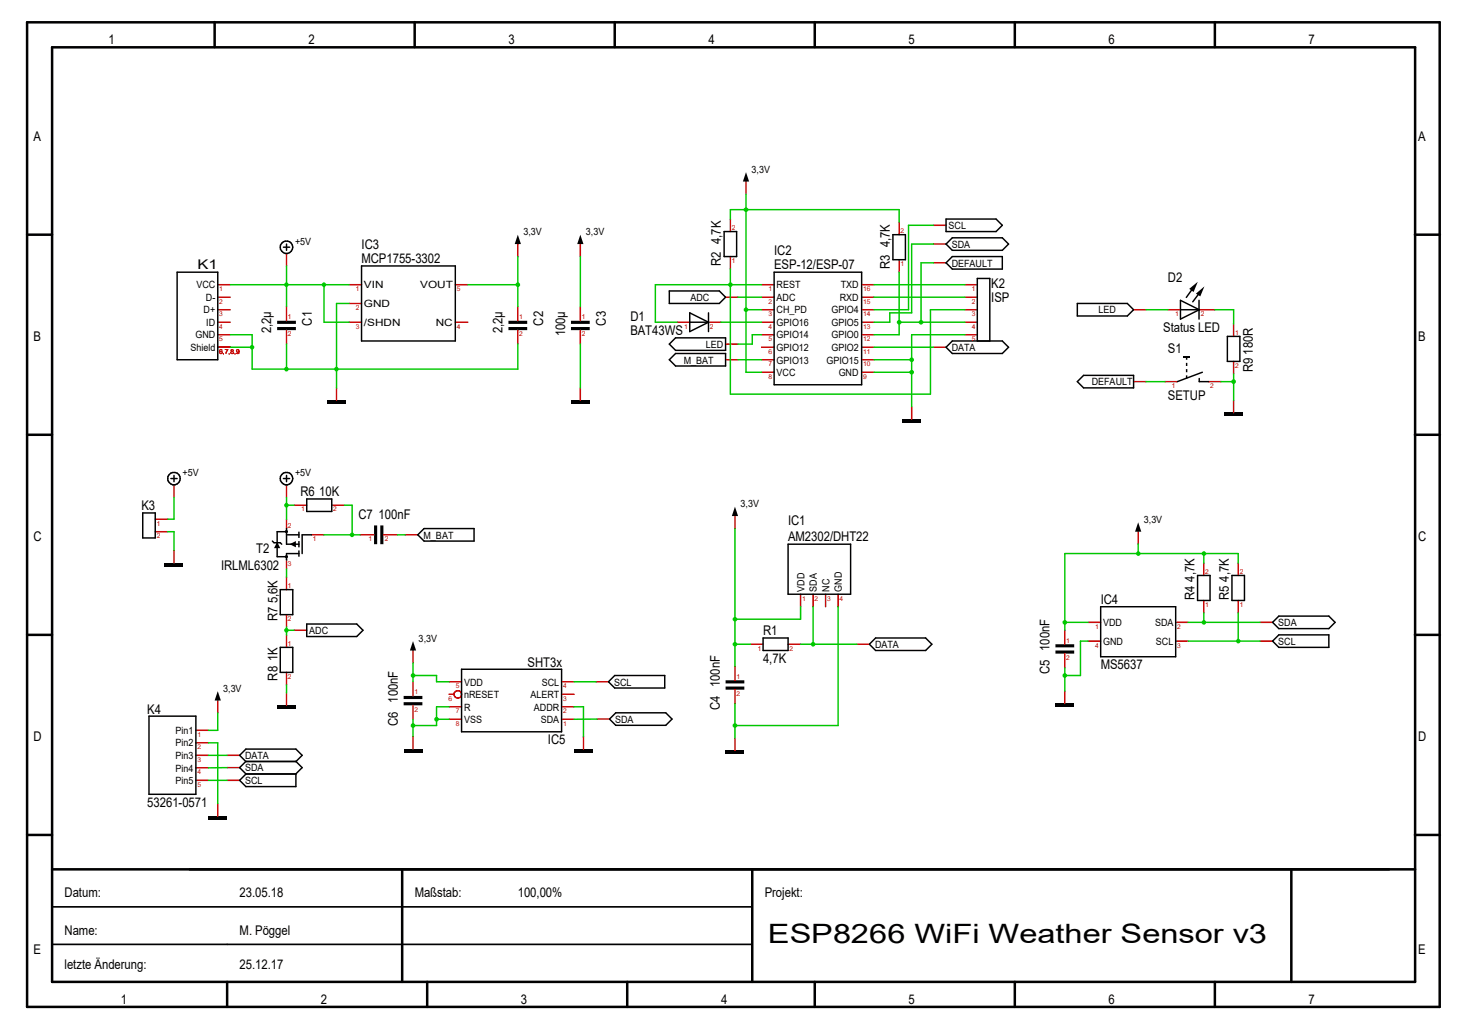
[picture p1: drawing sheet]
<svg xmlns="http://www.w3.org/2000/svg" width="297mm" height="210mm" viewBox="0 0 297 210" stroke-linecap="round" stroke-linejoin="round" font-family="sans-serif">
<path d="M262.3 176.6v22.8" fill="none" stroke="#000001" stroke-width=".51"/>
<path d="M46.1 155.9h2.6M46.1 158.5h2.6M46.1 153.4h2.6" fill="none" stroke="#c80000" stroke-width=".3"/>
<path d="M48.7 158.5l1.3-1.3h10.1v2.6h-10.1zM50 154.6h10.1l1.3 1.3-1.3 1.3h-10.1l-1.3-1.3zM50 152.1h10.1l1.3 1.3-1.3 1.3h-10.1l-1.3-1.3z" fill="none" stroke="#000001" stroke-width=".3"/>
<path d="M42.3 165.8h3.8v.6h-3.8z" fill-rule="evenodd" fill="#000001"/>
<path d="M44.2 142.3v2.5M44.2 163.2v2.6" fill="none" stroke="#c80000" stroke-width=".3"/>
<g fill="#000001">
<path d="M44.2 140.4l.7 1.9h-1.3z"/>
<path d="M116.6 152.1h3.8v.7h-3.8z" fill-rule="evenodd"/>
</g>
<g fill="none" stroke="#c80000" stroke-width=".3">
<path d="M237.3 62.9h2.5M243.6 62.9h3.2M250.6 65.8v2.5M250.6 73.4v2.5M91.2 138.5h2.6M114.1 138.5h2.5M221.1 130.2h2.5M221.1 126.4h2.5M238.8 130.2h2.6M238.8 126.4h2.6M39.8 158.5h2.5M39.8 156h2.5"/>
<path d="M39.8 153.4h2.5M39.8 150.9h2.5M39.8 148.3h2.5M91.2 141h1M91.2 143.6h2.6M91.2 146.1h2.6M114.1 141h2.5M114.1 143.6h2.5M114.1 146.1h2.5M118.5 149.6v2.5"/>
<circle cx="93" cy="141" r=".76"/>
</g>
<path d="M249.3 68.3h2.6v5.1h-2.6zM93.8 135.9h20.3v12.7h-20.3zM223.6 123.2h15.2v10.2h-15.2zM30.3 145.5h9.5v15.8h-9.5z" fill="none" stroke="#000001" stroke-width=".3"/>
<path d="M241.6 58.7l1.7-1.5-.8 2.1z" fill="#000001"/>
<path d="M242.5 58.3l-1.5 2.1M239.8 61l3.8 1.9-3.8 1.9zM243.6 61v3.8" fill="none" stroke="#000001" stroke-width=".3"/>
<path d="M243 59.6l1.7-1.4-.9 2z" fill="#000001"/>
<path d="M243.9 59.2l-1.6 2.1M137.2 68.6h10.2v2.6h-10.2l-1.2-1.3zM218.9 61.6h10.1l1.3 1.3-1.3 1.3h-10.1zM239.8 62.9h3.8M58.2 110.5h2.5" fill="none" stroke="#000001" stroke-width=".3"/>
<path d="M147.4 69.9h2.5M230.3 62.9h2.5M58.2 105.5v1.9M58.2 113.6v2M63.3 108.6h2.5" fill="none" stroke="#c80000" stroke-width=".3"/>
<path d="M60.6 108h.3v1.3h-.3zM60.6 109.9h.3v1.3h-.3zM60.6 111.8h.3v1.3h-.3z" fill-rule="evenodd" fill="#000001"/>
<path d="M58.2 108.6h2.5M58.2 107.4v3.1M60.7 112.4h-2.5v1.3M63.3 108.6h-1.9v3.8" fill="none" stroke="#000001" stroke-width=".3"/>
<path d="M58.8 110.5l1.3-.6v1.3z" fill="#000001"/>
<path d="M56.3 113.1h1.9M56.3 108h1.9" fill="none" stroke="#000001" stroke-width=".3"/>
<g fill="#000001">
<path d="M56.3 110.1l.6 1.2h-1.2z"/>
<circle cx="58.2" cy="108" r=".33"/>
<circle cx="58.2" cy="113.1" r=".33"/>
</g>
<g fill="none" stroke="#000001" stroke-width=".3">
<path d="M136 59.1h10.1l1.3 1.3-1.3 1.2h-10.1zM137.2 71.8h10.2v2.5h-10.2l-1.2-1.2zM57.6 97.2h1.2M58.2 96.6v1.2M55.3 109.9l.4 .3h1.2l.3 .3M56.3 108v5.1M84.9 108.6l1.2-1.2h10.2v2.5h-10.2zM62.3 126.7h10.2l1.2 1.3-1.2 1.3h-10.2z"/>
<circle cx="58.2" cy="97.2" r="1.27"/>
</g>
<path d="M147.4 73.1h2.5M147.4 60.4h2.5M58.2 98.5v2.5M82.3 108.6h2.6M59.8 128h2.5" fill="none" stroke="#c80000" stroke-width=".3"/>
<path d="M56.3 143.3h3.8v.6h-3.8z" fill-rule="evenodd" fill="#000001"/>
<path d="M58.2 140.7v2.6" fill="none" stroke="#c80000" stroke-width=".3"/>
<path d="M77.3 106.7h.6v3.8h-.6zM76 106.7h.6v3.8h-.6z" fill-rule="evenodd" fill="#000001"/>
<path d="M58.2 117.2v2.6M59.8 102.6h2.5M67.4 102.6h2.5M73.1 108.6h2.9M77.9 108.6h2.8M58.2 124.8v2.6M58.2 128.9v2.6M58.2 136.6v2.5" fill="none" stroke="#c80000" stroke-width=".3"/>
<path d="M56.9 119.8h2.6v5h-2.6zM62.3 101.3h5.1v2.6h-5.1zM56.9 131.5h2.6v5.1h-2.6z" fill="none" stroke="#000001" stroke-width=".3"/>
<path d="M82 152.1h3.8v.7h-3.8z" fill-rule="evenodd" fill="#000001"/>
<path d="M83.9 149.6v2.5" fill="none" stroke="#c80000" stroke-width=".3"/>
<path d="M82 142.6h3.8v.7h-3.8zM82 141.4h3.8v.6h-3.8z" fill-rule="evenodd" fill="#000001"/>
<path d="M83.9 132.1v2.6M83.9 138.5v2.9M83.9 143.3v2.8" fill="none" stroke="#c80000" stroke-width=".3"/>
<path d="M83.9 130.2l.6 1.9h-1.2z" fill="#000001"/>
<path d="M117.9 49.6v2.5M121.1 138.5h2.5M121.3 146h2.5" fill="none" stroke="#c80000" stroke-width=".3"/>
<path d="M123.6 138.5l1.3-1.3h10.1v2.5h-10.1zM123.8 146l1.3-1.2h10.2l1.2 1.2-1.2 1.3h-10.2z" fill="none" stroke="#000001" stroke-width=".3"/>
<g fill="#000001">
<path d="M117.9 47.7l.6 1.9h-1.2z"/>
<path d="M116 81.3h3.8v.7h-3.8z" fill-rule="evenodd"/>
</g>
<path d="M117.9 78.8v2.5" fill="none" stroke="#c80000" stroke-width=".3"/>
<path d="M116 66.4h3.8v.7h-3.8zM116 65.2h3.8v.6h-3.8z" fill-rule="evenodd" fill="#000001"/>
<path d="M117.9 62.3v2.9M117.9 67.1v2.8M230.3 77.5h2.5" fill="none" stroke="#c80000" stroke-width=".3"/>
<path d="M218.9 77.5l1.2-1.3h10.2v2.6h-10.2z" fill="none" stroke="#000001" stroke-width=".3"/>
<path d="M248.7 83.9h3.8v.6h-3.8z" fill-rule="evenodd" fill="#000001"/>
<path d="M236.6 77.5h2.6M245.5 77.5h2.6M250.6 81.3v2.6" fill="none" stroke="#c80000" stroke-width=".3"/>
<path d="M243.6 76.9v.6h1.9M244.3 75.6l-5.1 1.9" fill="none" stroke="#000001" stroke-width=".3"/>
<g fill="#000001">
<path d="M240.5 72.3h1.2v.3h-1.2z" fill-rule="evenodd"/>
<path d="M240.9 72.4h.3v.7h-.3zM240.9 73.7h.3v.6h-.3zM240.9 75h.3v.6h-.3zM240.9 76.2h.3v.7h-.3z" fill-rule="evenodd"/>
</g>
<path d="M189.7 53.4h2.5M189.7 45.8h2.5M189.7 49.6h2.5M137.6 65.4h2.5M143.9 65.4h2.6M231.2 108v2.5M244.6 114.3v2.6M251.5 114.3v2.6M244.6 122v2.5M251.5 122v2.5M256 130.2h2.5M256 126.4h2.5" fill="none" stroke="#c80000" stroke-width=".3"/>
<path d="M192.2 44.5h10.2l1.2 1.3-1.2 1.2h-10.2zM193.5 52.1h10.1v2.6h-10.1l-1.3-1.3zM193.5 48.3h10.1l1.3 1.3-1.3 1.2h-10.1l-1.3-1.2zM140.1 63.5l3.8 1.9-3.8 2zM140.1 65.4h3.8M143.9 63.5v3.9M243.3 116.9h2.5v5.1h-2.5zM250.3 116.9h2.5v5.1h-2.5zM259.8 128.9h10.2v2.6h-10.2l-1.3-1.3zM259.8 125.1h10.2l1.2 1.3-1.2 1.3h-10.2l-1.3-1.3z" fill="none" stroke="#000001" stroke-width=".3"/>
<g fill="#000001">
<path d="M231.2 106.1l.7 1.9h-1.3z"/>
<path d="M214.4 142.9h3.8v.7h-3.8z" fill-rule="evenodd"/>
</g>
<path d="M216.3 140.4v2.5" fill="none" stroke="#c80000" stroke-width=".3"/>
<path d="M214.4 132.1h3.8v.7h-3.8zM214.4 130.9h3.8v.6h-3.8z" fill-rule="evenodd" fill="#000001"/>
<path d="M58.2 51.5v2.5M35.3 98.5v2.5M31.5 108h2.6M31.5 105.5h2.6M216.3 128v2.9M216.3 132.8v2.8" fill="none" stroke="#c80000" stroke-width=".3"/>
<g fill="none" stroke="#000001" stroke-width=".3">
<path d="M57.6 50.2h1.2M58.2 49.6v1.2M34.7 97.2h1.3M35.3 96.6v1.2M29 104.2h2.5v5.1h-2.5z"/>
<circle cx="58.2" cy="50.2" r="1.27"/>
<circle cx="35.3" cy="97.2" r="1.27"/>
</g>
<path d="M33.4 114.3h3.9v.7h-3.9z" fill-rule="evenodd" fill="#000001"/>
<path d="M189.7 70.5h2.5M35.3 111.8v2.5" fill="none" stroke="#c80000" stroke-width=".3"/>
<path d="M192.2 70.5l1.3-1.2h10.1l1.3 1.2-1.3 1.3h-10.1z" fill="none" stroke="#000001" stroke-width=".3"/>
<path d="M183.3 85.1h3.8v.7h-3.8z" fill-rule="evenodd" fill="#000001"/>
<path d="M151.6 36.9v2.5M148.4 44.5v2.5M148.4 52.1v2.6M182.7 45.1v2.6M182.7 52.7v2.6M196 57.8h2.5M196 68h2.5M196 65.4h2.5M196 62.9h2.5M196 60.4h2.5M185.2 82.6v2.5" fill="none" stroke="#c80000" stroke-width=".3"/>
<path d="M147.1 47h2.5v5.1h-2.5zM181.4 47.7h2.5v5h-2.5zM198.5 56.6h2.6v12.7h-2.6z" fill="none" stroke="#000001" stroke-width=".3"/>
<path d="M151.6 35l.6 1.9h-1.3z" fill="#000001"/>
<path d="M152.5 130.9h2.5M160.1 130.9h2.5M174.1 130.9h2.5" fill="none" stroke="#c80000" stroke-width=".3"/>
<path d="M155 129.6h5.1v2.5h-5.1zM176.6 130.9l1.3-1.3h10.1l1.3 1.3-1.3 1.2h-10.1z" fill="none" stroke="#000001" stroke-width=".3"/>
<path d="M147.4 152.4h3.8v.7h-3.8z" fill-rule="evenodd" fill="#000001"/>
<path d="M149.3 104.8v2.6M149.3 149.9v2.5" fill="none" stroke="#c80000" stroke-width=".3"/>
<path d="M149.3 102.9l.6 1.9h-1.2z" fill="#000001"/>
<path d="M105.2 49.6v2.5" fill="none" stroke="#c80000" stroke-width=".3"/>
<g fill="#000001">
<path d="M105.2 47.7l.6 1.9h-1.2z"/>
<path d="M66.5 81.3h3.8v.7h-3.8z" fill-rule="evenodd"/>
</g>
<path d="M68.4 78.8v2.5" fill="none" stroke="#c80000" stroke-width=".3"/>
<path d="M147.4 139.4h3.8v.7h-3.8zM147.4 138.2h3.8v.6h-3.8z" fill-rule="evenodd" fill="#000001"/>
<path d="M149.3 135.3v2.9M149.3 140.1v2.8" fill="none" stroke="#c80000" stroke-width=".3"/>
<path d="M103.3 66.4h3.8v.7h-3.8zM103.3 65.2h3.8v.6h-3.8z" fill-rule="evenodd" fill="#000001"/>
<path d="M105.2 62.3v2.9M105.2 67.1v2.8" fill="none" stroke="#c80000" stroke-width=".3"/>
<path d="M56.3 66.4h3.8v.7h-3.8zM56.3 65.2h3.8v.6h-3.8z" fill-rule="evenodd" fill="#000001"/>
<g fill="none" stroke="#c80000" stroke-width=".3">
<path d="M44.2 57.8h2.6M70.9 57.8h2.5M92.5 57.8h2.5M154.7 57.8h2.6M175 57.8h2.6M44.2 70.5h2.6M44.2 68h2.6M44.2 65.4h2.6M44.2 62.9h2.6M44.2 60.4h2.6M58.2 62.3v2.9M58.2 67.1v2.8"/>
<path d="M70.9 65.4h2.5M70.9 61.6h2.5M92.5 65.4h2.5M154.7 70.5h2.6M154.7 68h2.6M154.7 65.4h2.6M154.7 62.9h2.6M154.7 60.4h2.6M154.7 73.1h2.6M154.7 75.6h2.6M175 70.5h2.6M175 68h2.6"/>
<path d="M175 65.4h2.6M175 62.9h2.6M175 60.4h2.6M175 73.1h2.6M175 75.6h2.6M162.6 120.7v2.5M165.2 120.7v2.5M167.7 120.7v2.5M170.3 120.7v2.5"/>
</g>
<path d="M36 55.3h8.2v17.8h-8.2zM73.4 54h19.1v15.3h-19.1zM157.3 55.3h17.7v22.8h-17.7zM160.1 110.5h12.7v10.2h-12.7z" fill="none" stroke="#000001" stroke-width=".3"/>
<g fill="none" stroke="#000001" stroke-width=".51">
<path d="M5.5 4.5h287v200h-287zM10.6 9.6h276.9v189.8h-276.9zM43.6 4.5v5.1M84.2 4.5v5.1M124.9 4.5v5.1M165.5 4.5v5.1M206.2 4.5v5.1M246.8 4.5v5.1M5.5 47.7h5.1M287.4 47.7h5.1M5.5 88.3h5.1M287.4 88.3h5.1"/>
<path d="M5.5 128.9h5.1M287.4 128.9h5.1M5.5 169.6h5.1M10.6 176.6h276.9M81.7 176.6v22.8M152.8 176.6v22.8M287.4 169.6h5.1M46.1 199.4v5.1M86.8 199.4v5.1M127.4 199.4v5.1M165.5 199.4v5.1M206.2 199.4v5.1"/>
<path d="M246.8 199.4v5.1"/>
</g>
<path d="M10.6 184.2h142.2M10.6 191.8h142.2" fill="none" stroke="#000001" stroke-width=".34"/>
<path d="M149.9 73.1h4.8M149.9 60.4h4.8M154.7 68h-1.9v1.9h-2.9M232.8 62.9h4.5M246.8 62.9h3.8v2.9M58.2 115.6v1.6M80.7 108.6h1.6" fill="none" stroke="#00c800" stroke-width=".3"/>
<circle cx="58.2" cy="128" r=".47" fill="#00c800"/>
<path d="M58.2 127.4v1.5M58.2 128h1.6" fill="none" stroke="#00c800" stroke-width=".3"/>
<circle cx="71.5" cy="108.6" r=".47" fill="#00c800"/>
<path d="M232.8 77.5h3.8M65.8 108.6h7.3M69.9 102.6h1.6v6" fill="none" stroke="#00c800" stroke-width=".3"/>
<circle cx="187.1" cy="65.4" r=".48" fill="#00c800"/>
<path d="M182.7 55.3v12.7h-5.1M182.7 65.4h13.3" fill="none" stroke="#00c800" stroke-width=".3"/>
<circle cx="182.7" cy="65.4" r=".48" fill="#00c800"/>
<path d="M189.7 53.4h-2.6v12M146.5 65.4h8.2M46.1 155.9l-3.8 .1M121.3 146l-4.7 .1" fill="none" stroke="#00c800" stroke-width=".3"/>
<circle cx="244.6" cy="126.4" r=".47" fill="#00c800"/>
<path d="M189.7 49.6h-4.5v13.9h-4.4v1.9h-3.2M241.4 126.4h14.6M244.6 124.5v1.9M42.3 153.4h3.8" fill="none" stroke="#00c800" stroke-width=".3"/>
<circle cx="165.2" cy="130.9" r=".48" fill="#00c800"/>
<path d="M177.6 70.5h12.1M116.6 138.5h4.5M162.6 130.9h11.5M165.2 123.2v7.7M42.3 158.5h3.8" fill="none" stroke="#00c800" stroke-width=".3"/>
<circle cx="251.6" cy="130.2" r=".47" fill="#00c800"/>
<path d="M189.7 45.8h-5.1v17.1h-7M241.4 130.2h14.6M251.5 124.5v5.7" fill="none" stroke="#00c800" stroke-width=".3"/>
<circle cx="58.2" cy="102.6" r=".47" fill="#00c800"/>
<path d="M58.2 57.8h12.7M65.8 57.8v7.6h5.1M58.2 101v4.5M58.2 102.6h1.6" fill="none" stroke="#00c800" stroke-width=".3"/>
<circle cx="65.8" cy="57.8" r=".47" fill="#00c800"/>
<path d="M46.8 57.8h11.4v4.5" fill="none" stroke="#00c800" stroke-width=".3"/>
<circle cx="58.2" cy="57.8" r=".47" fill="#00c800"/>
<path d="M58.2 54v3.8M148.4 57.8h-15.3v7.6h4.5M177.6 57.8h18.4M177.6 60.4h18.4M196 62.9h-7v17.2h-40.6M35.3 101v4.5h-1.2" fill="none" stroke="#00c800" stroke-width=".3"/>
<circle cx="148.4" cy="57.8" r=".48" fill="#00c800"/>
<path d="M148.4 54.7v25.4M148.4 57.8h6.3M88.7 137.2v1.3h2.5M44.2 144.8v3.5h-1.9" fill="none" stroke="#00c800" stroke-width=".3"/>
<circle cx="83.9" cy="137.2" r=".48" fill="#00c800"/>
<path d="M83.9 134.7v2.5h4.8" fill="none" stroke="#00c800" stroke-width=".3"/>
<circle cx="216.3" cy="126.4" r=".48" fill="#00c800"/>
<path d="M117.9 52.1v10.2M83.9 137.2v1.3M221.1 126.4h-4.8v1.6" fill="none" stroke="#00c800" stroke-width=".3"/>
<circle cx="231.2" cy="112.4" r=".47" fill="#00c800"/>
<path d="M231.2 112.4h-14.9v14" fill="none" stroke="#00c800" stroke-width=".3"/>
<circle cx="244.6" cy="112.4" r=".47" fill="#00c800"/>
<path d="M148.4 42.6v1.9M151.6 42.6h31.1v2.5M231.2 110.5v1.9h20.3v1.9M244.6 112.4v1.9" fill="none" stroke="#00c800" stroke-width=".3"/>
<circle cx="151.6" cy="42.6" r=".48" fill="#00c800"/>
<path d="M151.6 39.4v3.2h-3.2" fill="none" stroke="#00c800" stroke-width=".3"/>
<circle cx="151.6" cy="62.9" r=".48" fill="#00c800"/>
<path d="M151.6 42.6v33h3.1M151.6 62.9h3.1" fill="none" stroke="#00c800" stroke-width=".3"/>
<circle cx="149.3" cy="130.9" r=".48" fill="#00c800"/>
<path d="M149.3 125.8v5.1h3.2" fill="none" stroke="#00c800" stroke-width=".3"/>
<circle cx="149.3" cy="125.8" r=".48" fill="#00c800"/>
<path d="M149.3 107.4v18.4h13.3v-2.6M149.3 130.9v4.4" fill="none" stroke="#00c800" stroke-width=".3"/>
<circle cx="105.2" cy="57.8" r=".48" fill="#00c800"/>
<path d="M95 57.8h10.2M105.2 52.1v10.2M42.3 150.9h1.9v12.3M116.6 143.6h1.9v6" fill="none" stroke="#00c800" stroke-width=".3"/>
<circle cx="88.7" cy="146.1" r=".48" fill="#00c800"/>
<path d="M88.7 146.1h2.5M91.2 143.6h-2.5v3.8" fill="none" stroke="#00c800" stroke-width=".3"/>
<circle cx="83.9" cy="147.4" r=".48" fill="#00c800"/>
<path d="M219.5 130.2v7h-3.2M88.7 147.4h-4.8v2.2" fill="none" stroke="#00c800" stroke-width=".3"/>
<circle cx="216.3" cy="137.2" r=".48" fill="#00c800"/>
<path d="M219.5 130.2h1.6" fill="none" stroke="#00c800" stroke-width=".3"/>
<circle cx="250.6" cy="77.5" r=".48" fill="#00c800"/>
<path d="M117.9 69.9v8.9M248.1 77.5h2.5M250.6 75.9v5.4M58.2 139.1v1.6M216.3 135.6v4.8M83.9 146.1v1.3" fill="none" stroke="#00c800" stroke-width=".3"/>
<circle cx="185.2" cy="73.1" r=".48" fill="#00c800"/>
<path d="M177.6 73.1h7.6v2.5M34.1 108h1.2v3.8" fill="none" stroke="#00c800" stroke-width=".3"/>
<circle cx="185.2" cy="75.6" r=".48" fill="#00c800"/>
<path d="M177.6 75.6h7.6v7M196 68h-10.8v5.1" fill="none" stroke="#00c800" stroke-width=".3"/>
<circle cx="149.3" cy="147.4" r=".48" fill="#00c800"/>
<path d="M68.4 75v3.8M105.2 69.9v5.1M170.3 123.2v24.2h-21M149.3 142.9v7" fill="none" stroke="#00c800" stroke-width=".3"/>
<circle cx="68.3" cy="75" r=".47" fill="#00c800"/>
<path d="M68.4 75h36.8" fill="none" stroke="#00c800" stroke-width=".3"/>
<circle cx="51.2" cy="70.5" r=".47" fill="#00c800"/>
<path d="M46.8 70.5h4.4v4.5" fill="none" stroke="#00c800" stroke-width=".3"/>
<circle cx="58.2" cy="75" r=".47" fill="#00c800"/>
<path d="M46.8 68h4.4v2.5M58.2 69.9v5.1M70.9 61.6h-2.5v13.4h-17.2" fill="none" stroke="#00c800" stroke-width=".3"/>
<text font-size="5.4" fill="#000001" x="156" y="191.5">ESP8266 WiFi Weather Sensor v3</text>
<g font-size="2.7" fill="#000001">
<text x="22" y="8.9">1</text>
<text x="62.7" y="8.9">2</text>
<text x="103.3" y="8.9">3</text>
<text x="143.9" y="8.9">4</text>
<text x="184.6" y="8.9">5</text>
<text x="225.2" y="8.9">6</text>
<text x="265.9" y="8.9">7</text>
<text x="6.8" y="28.6">A</text>
<text x="288.1" y="28.6">A</text>
<text x="73.4" y="53.4">MCP1755-3302</text>
<text x="73.4" y="50.5">IC3</text>
<text x="146.5" y="49.6" transform="rotate(-90 146.5 49.6)">4,7K</text>
<text x="157.3" y="51.8">IC2</text>
<text x="180.8" y="50.2" transform="rotate(-90 180.8 50.2)">4,7K</text>
<text x="40.1" y="54.7">K1</text>
<text x="146.5" y="54" transform="rotate(-90 146.5 54)">R2</text>
<text x="157.3" y="54.7">ESP-12/ESP-07</text>
<text x="180.8" y="54.7" transform="rotate(-90 180.8 54.7)">R3</text>
<text x="201.4" y="58.5">K2</text>
<text x="237.3" y="57.2">D2</text>
<text x="128.1" y="65.2">D1</text>
<text x="201.4" y="61.3">ISP</text>
<text x="6.8" y="69.3">B</text>
<text x="55.1" y="67.7" transform="rotate(-90 55.1 67.7)">2,2µ</text>
<text x="63.4" y="66.1" transform="rotate(-90 63.4 66.1)">C1</text>
<text x="102.1" y="67.7" transform="rotate(-90 102.1 67.7)">2,2µ</text>
<text x="110.4" y="66.1" transform="rotate(-90 110.4 66.1)">C2</text>
<text x="114.8" y="68.3" transform="rotate(-90 114.8 68.3)">100µ</text>
<text x="123.1" y="66.1" transform="rotate(-90 123.1 66.1)">C3</text>
<text x="128.1" y="68">BAT43WS</text>
<text x="236.3" y="67.4">Status LED</text>
<text x="237.3" y="71.8">S1</text>
<text x="288.1" y="69.3">B</text>
<text x="254.5" y="75.7" transform="rotate(-90 254.5 75.7)">R9</text>
<text x="254.5" y="72" transform="rotate(-90 254.5 72)">180R</text>
<text x="237.3" y="81.3">SETUP</text>
<text x="61" y="100.7">R6</text>
<text x="64.9" y="100.7">10K</text>
<text x="28.7" y="103.5">K3</text>
<text x="72.8" y="105.5">C7</text>
<text x="76.9" y="105.5">100nF</text>
<text x="160.1" y="106.7">IC1</text>
<text x="6.8" y="109.9">C</text>
<text x="52.1" y="112.2">T2</text>
<text x="160.1" y="109.9">AM2302/DHT22</text>
<text x="288.1" y="109.9">C</text>
<text x="44.9" y="115.8">IRLML6302</text>
<text x="242.7" y="118.2" transform="rotate(-90 242.7 118.2)">4,7K</text>
<text x="249.6" y="118.2" transform="rotate(-90 249.6 118.2)">4,7K</text>
<text x="56.4" y="122.5" transform="rotate(-90 56.4 122.5)">5,6K</text>
<text x="223.6" y="122.7">IC4</text>
<text x="242.7" y="122" transform="rotate(-90 242.7 122)">R4</text>
<text x="249.6" y="122" transform="rotate(-90 249.6 122)">R5</text>
<text x="56.4" y="126.2" transform="rotate(-90 56.4 126.2)">R7</text>
<text x="155" y="128.9">R1</text>
<text x="56.4" y="134.2" transform="rotate(-90 56.4 134.2)">1K</text>
<text x="107.2" y="135.4">SHT3x</text>
<text x="155" y="134.7">4,7K</text>
<text x="213.2" y="137" transform="rotate(-90 213.2 137)">C5</text>
<text x="213.2" y="132.2" transform="rotate(-90 213.2 132.2)">100nF</text>
<text x="223.6" y="135.9">MS5637</text>
<text x="56.4" y="138.2" transform="rotate(-90 56.4 138.2)">R8</text>
<text x="80.8" y="142.7" transform="rotate(-90 80.8 142.7)">100nF</text>
<text x="146.2" y="139.5" transform="rotate(-90 146.2 139.5)">100nF</text>
<text x="29.9" y="144.9">K4</text>
<text x="80.8" y="147.4" transform="rotate(-90 80.8 147.4)">C6</text>
<text x="146.2" y="144.2" transform="rotate(-90 146.2 144.2)">C4</text>
<text x="6.8" y="150.5">D</text>
<text x="111.3" y="151.1">IC5</text>
<text x="288.1" y="150.5">D</text>
<text x="29.9" y="163.8">53261-0571</text>
<text x="13.1" y="182.3">Datum:</text>
<text x="48.7" y="182.3">23.05.18</text>
<text x="84.2" y="182.3">Maßstab:</text>
<text x="105.2" y="182.3">100,00%</text>
<text x="155.4" y="182.3">Projekt:</text>
<text x="13.1" y="189.9">Name:</text>
<text x="48.7" y="189.9">M. Pöggel</text>
<text x="6.8" y="193.7">E</text>
<text x="13.1" y="196.9">letzte Änderung:</text>
<text x="48.7" y="196.9">25.12.17</text>
<text x="288.1" y="193.7">E</text>
<text x="24.6" y="203.9">1</text>
<text x="65.2" y="203.9">2</text>
<text x="105.8" y="203.9">3</text>
<text x="146.5" y="203.9">4</text>
<text x="184.6" y="203.9">5</text>
<text x="225.2" y="203.9">6</text>
<text x="265.9" y="203.9">7</text>
</g>
<g font-size="2" fill="#000001">
<text x="152.7" y="35.1">3,3V</text>
<text x="106.3" y="47.8">3,3V</text>
<text x="119" y="47.8">3,3V</text>
<text x="192.7" y="46.5">SCL</text>
<text x="59.9" y="49.7">+5V</text>
<text x="193.3" y="50.3">SDA</text>
<text x="39.9" y="58.6">VCC</text>
<text x="73.9" y="58.6">VIN</text>
<text x="85.3" y="58.6">VOUT</text>
<text x="157.8" y="58.6">REST</text>
<text x="170.8" y="58.6">TXD</text>
<text x="193.3" y="54.1">DEFAULT</text>
<text x="41.4" y="63.7">D+</text>
<text x="41.8" y="61.1">D-</text>
<text x="73.9" y="62.4">GND</text>
<text x="140.3" y="61.1">ADC</text>
<text x="157.8" y="63.7">CH_PD</text>
<text x="157.8" y="61.1">ADC</text>
<text x="168.9" y="63.7">GPIO4</text>
<text x="170.6" y="61.1">RXD</text>
<text x="223.1" y="63.7">LED</text>
<text x="38.7" y="71.3">Shield</text>
<text x="39.7" y="68.8">GND</text>
<text x="41.9" y="66.2">ID</text>
<text x="73.9" y="66.2">/SHDN</text>
<text x="88.5" y="66.2">NC</text>
<text x="143.4" y="70.7">LED</text>
<text x="157.8" y="71.3">GPIO12</text>
<text x="157.8" y="68.8">GPIO14</text>
<text x="157.8" y="66.2">GPIO16</text>
<text x="168.9" y="66.2">GPIO5</text>
<text x="168.9" y="68.8">GPIO0</text>
<text x="168.9" y="71.3">GPIO2</text>
<text x="193.3" y="71.3">DATA</text>
<text x="138.9" y="73.8">M_BAT</text>
<text x="157.8" y="76.4">VCC</text>
<text x="157.8" y="73.8">GPIO13</text>
<text x="167.9" y="73.8">GPIO15</text>
<text x="170.4" y="76.4">GND</text>
<text x="221.8" y="78.3">DEFAULT</text>
<text x="37.1" y="96.7">+5V</text>
<text x="59.9" y="96.7">+5V</text>
<text x="150.5" y="103">3,3V</text>
<text x="232.4" y="106.2">3,3V</text>
<text x="86" y="109.4">M_BAT</text>
<text x="163.4" y="120.2" transform="rotate(-90 163.4 120.2)">VDD</text>
<text x="165.9" y="120.2" transform="rotate(-90 165.9 120.2)">SDA</text>
<text x="168.5" y="120.2" transform="rotate(-90 168.5 120.2)">NC</text>
<text x="171" y="120.2" transform="rotate(-90 171 120.2)">GND</text>
<text x="62.8" y="128.7">ADC</text>
<text x="85" y="130.3">3,3V</text>
<text x="177.8" y="131.6">DATA</text>
<text x="224.1" y="131">GND</text>
<text x="224.1" y="127.2">VDD</text>
<text x="234.7" y="127.2">SDA</text>
<text x="234.8" y="131">SCL</text>
<text x="259.7" y="131">SCL</text>
<text x="259.7" y="127.2">SDA</text>
<text x="45.3" y="140.5">3,3V</text>
<text x="94.3" y="139.2">VDD</text>
<text x="94.3" y="141.8">nRESET</text>
<text x="107.7" y="141.8">ALERT</text>
<text x="110.1" y="139.2">SCL</text>
<text x="124.8" y="139.2">SCL</text>
<text x="35.6" y="149.1">Pin1</text>
<text x="94.3" y="144.3">R</text>
<text x="94.3" y="146.9">VSS</text>
<text x="108.5" y="144.3">ADDR</text>
<text x="109.9" y="146.9">SDA</text>
<text x="125" y="146.8">SDA</text>
<text x="35.6" y="154.2">Pin3</text>
<text x="35.6" y="151.6">Pin2</text>
<text x="49.8" y="154.2">DATA</text>
<text x="35.6" y="159.3">Pin5</text>
<text x="35.6" y="156.7">Pin4</text>
<text x="49.8" y="156.6">SDA</text>
<text x="49.8" y="159.3">SCL</text>
</g>
<g font-size="1.4" fill="#c80000">
<text x="148.7" y="46.7">2</text>
<text x="183" y="47.4">2</text>
<text x="148.7" y="53.4">1</text>
<text x="44.5" y="59.1">1</text>
<text x="72.3" y="59.1">1</text>
<text x="92.8" y="59.1">5</text>
<text x="156.1" y="59.1">1</text>
<text x="175.3" y="59.1">16</text>
<text x="183" y="54.1">1</text>
<text x="197.4" y="59.1">1</text>
<text x="44.5" y="64.2">3</text>
<text x="44.5" y="61.7">2</text>
<text x="58.5" y="64.9">1</text>
<text x="72.3" y="62.9">2</text>
<text x="105.5" y="64.9">1</text>
<text x="118.2" y="64.9">1</text>
<text x="156.1" y="64.2">3</text>
<text x="156.1" y="61.7">2</text>
<text x="175.3" y="61.7">15</text>
<text x="175.3" y="64.2">14</text>
<text x="197.4" y="64.2">3</text>
<text x="197.4" y="61.7">2</text>
<text x="238.7" y="64.2">1</text>
<text x="243.9" y="64.2">2</text>
<text x="44.5" y="71.8">6,7,8,9</text>
<text x="44.5" y="69.3">5</text>
<text x="44.5" y="66.8">4</text>
<text x="58.5" y="68.3">2</text>
<text x="72.3" y="66.8">3</text>
<text x="92.8" y="66.8">4</text>
<text x="105.5" y="68.3">2</text>
<text x="118.2" y="68.3">2</text>
<text x="139" y="66.8">1</text>
<text x="144.2" y="66.8">2</text>
<text x="156.1" y="71.8">6</text>
<text x="156.1" y="69.3">5</text>
<text x="156.1" y="66.8">4</text>
<text x="175.3" y="66.8">13</text>
<text x="175.3" y="69.3">12</text>
<text x="175.3" y="71.8">11</text>
<text x="197.4" y="69.3">5</text>
<text x="197.4" y="66.8">4</text>
<text x="250.9" y="68">1</text>
<text x="156.1" y="76.9">8</text>
<text x="156.1" y="74.4">7</text>
<text x="175.3" y="74.4">10</text>
<text x="175.3" y="76.9">9</text>
<text x="250.9" y="74.7">2</text>
<text x="238.1" y="78.8">1</text>
<text x="245.8" y="78.8">2</text>
<text x="31.8" y="106.8">1</text>
<text x="58.5" y="107.1">2</text>
<text x="61.2" y="103.9">1</text>
<text x="67.7" y="103.9">2</text>
<text x="31.8" y="109.3">2</text>
<text x="63.6" y="109.9">1</text>
<text x="74.8" y="109.9">1</text>
<text x="78.2" y="109.9">2</text>
<text x="58.5" y="114.9">3</text>
<text x="58.5" y="119.5">1</text>
<text x="244.9" y="116.6">2</text>
<text x="251.8" y="116.6">2</text>
<text x="162.9" y="122">1</text>
<text x="165.5" y="122">2</text>
<text x="168" y="122">3</text>
<text x="170.6" y="122">4</text>
<text x="244.9" y="123.3">1</text>
<text x="251.8" y="123.3">1</text>
<text x="58.5" y="131.2">1</text>
<text x="58.5" y="126.1">2</text>
<text x="216.6" y="130.6">1</text>
<text x="222.5" y="131.5">4</text>
<text x="222.5" y="127.7">1</text>
<text x="239.1" y="131.5">3</text>
<text x="239.1" y="127.7">2</text>
<text x="58.5" y="137.9">2</text>
<text x="149.6" y="137.9">1</text>
<text x="153.9" y="132.2">1</text>
<text x="160.4" y="132.2">2</text>
<text x="216.6" y="134.1">2</text>
<text x="84.2" y="141.1">1</text>
<text x="91.1" y="142.3">6</text>
<text x="92.6" y="139.8">5</text>
<text x="114.4" y="139.8">4</text>
<text x="114.4" y="142.3">3</text>
<text x="149.6" y="141.4">2</text>
<text x="40.1" y="149.6">1</text>
<text x="84.2" y="144.5">2</text>
<text x="92.6" y="144.9">7</text>
<text x="92.6" y="147.4">8</text>
<text x="114.4" y="144.9">2</text>
<text x="114.4" y="147.4">1</text>
<text x="40.1" y="154.7">3</text>
<text x="40.1" y="152.1">2</text>
<text x="40.1" y="159.8">5</text>
<text x="40.1" y="157.3">4</text>
</g>
</svg>
